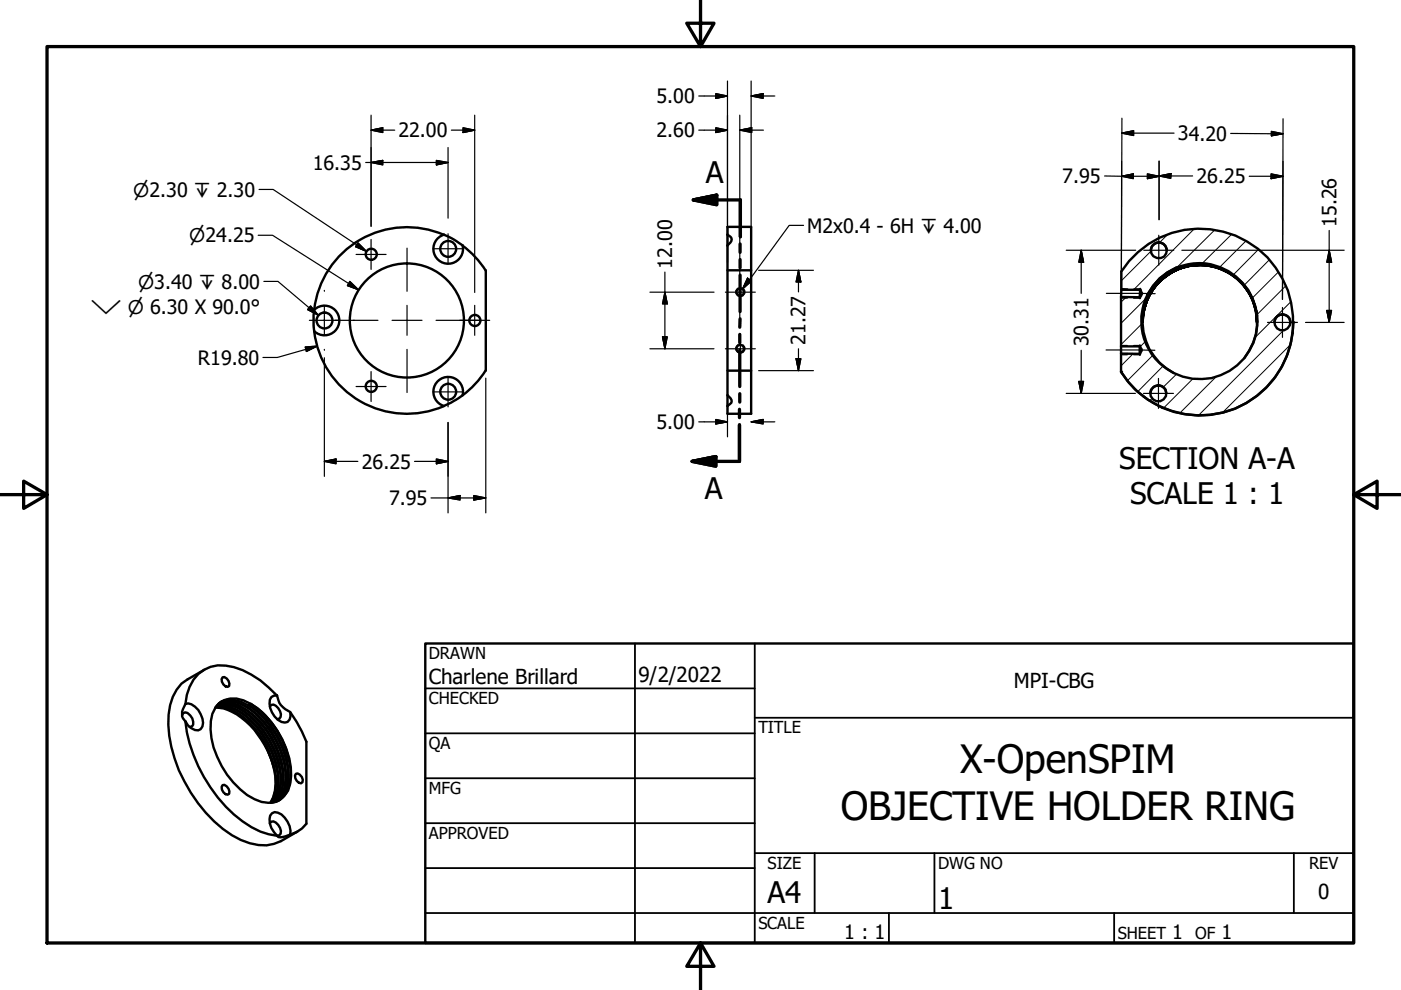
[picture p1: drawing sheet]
<svg xmlns="http://www.w3.org/2000/svg" width="297mm" height="210mm" viewBox="0 0 297 210" stroke-linecap="round" stroke-linejoin="round" font-family="sans-serif">
<!-- layer: Visible (ANSI) -->
<g fill="none" stroke="#000" stroke-width=".51">
<path d="M94.1 49.8l2.1 1 1.9 1.2M102.9 57.3a20.9 20.9 0 0 0-4.8-5.3 3.1 3.1 0 0 1-2.3 3.8 3.1 3.1 0 0 1-3.8-2.2 3.1 3.1 0 0 1 2.1-3.8 19.8 19.8 0 0 0-27.5 15.9 3.1 3.1 0 0 1 4.4 0 3.1 3.1 0 0 1 .1 4.4 3.1 3.1 0 0 1-4.5 .1 19.8 19.8 0 0 0 27.5 15.9M103 57.3v21.3M154.2 49.8l.7 .4a.84 .84 0 0 1 0 1.2l-.7 .6M154.2 52v31.8M154.2 57.3h5.1v30.4h-5.1v-3.9M154.2 52v-3.9h5.1v9.2M244 53.1a1.71 1.71 0 0 1 1.7-1.7 1.71 1.71 0 0 1 1.7 1.7M245.9 59a12.3 12.3 0 0 1 18.1 1.7 12.3 12.3 0 0 1-3.3 17.9 12.4 12.4 0 0 1-16.2-3.1 12.4 12.4 0 0 1 1.4-16.5zM249.4 56.7a12 12 0 0 0-6.1 5.7M254.4 56.2a12.1 12.1 0 0 0-12.1 12 12.1 12.1 0 0 1 12.1-12 12.1 12.1 0 0 1 12.1 12.1 12.1 12.1 0 0 0-12.1-12.1 12.1 12.1 0 0 0-12.1 12 12.1 12.1 0 0 1 12.1-12 12.1 12.1 0 0 1 12.1 12.1M66.6 65.6l-.1 1.2 .1 3.4"/>
<path d="M102.9 78.6a19.5 19.5 0 0 1-4.8 5.2 3.1 3.1 0 0 0-2.3-3.8 3.1 3.1 0 0 0-3.8 2.2 3.1 3.1 0 0 0 2.1 3.9M154.2 78.6h5.1M237.7 73.4v1.6M237.7 61.4v1.6M241.7 63h-4v10.4h4l.1 .3a.7 .7 0 0 1 0 1.1l-.1 .2h-4v3.8M241.7 73.3v1.9M241.7 61.4l.2 .4a.69 .69 0 0 1 0 .9l-.2 .3M241.7 61.4h-4v-3.8a19.8 19.8 0 0 1 29.7-4.3 19.8 19.8 0 0 1-.1 30 19.8 19.8 0 0 1-29.6-4.5M241.7 61.4v1.6M241.7 61.2v2M263.8 75.9a12.1 12.1 0 0 0-2.4-17.6 12.1 12.1 0 0 0-17.4 3.7 12.1 12.1 0 0 0 4.9 17.1M270.2 68.4a1.71 1.71 0 0 1 1.7-1.7 1.71 1.71 0 0 1 1.7 1.7"/>
<path d="M274.2 68.4a19.8 19.8 0 0 1-14.3 18.9 19.8 19.8 0 0 1-22.2-8.5M98.1 83.8l-2.5 1.6-1.5 .7M154.2 83.8l.7 .6a.78 .78 0 0 1-.1 1.2l-.6 .5M243.9 83.4a1.68 1.68 0 0 1 1.7-1.7 1.68 1.68 0 0 1 1.7 1.7M38.6 151.7l.2-.5 .4-.2a2.35 2.35 0 0 1 1.8 2.6l-.3 .4-.5 .1M39.3 152.9a31.7 31.7 0 0 0 12.1 21.3 13.2 13.2 0 0 0 7.8 2.9 1.55 1.55 0 0 0-.2-2.2l-1-.7h-.5l-.3 .3M39.3 149.3a2.52 2.52 0 0 1 2.7 1.2 4.1 4.1 0 0 1 .9 3.5l-.4 .6a2.07 2.07 0 0 1-2.6-.8l-.6-.9a2.72 2.72 0 0 1 0-3.6zM43.3 142l-3.5 2.1a8.8 8.8 0 0 0-4 7.4 29.6 29.6 0 0 0 7.8 20.8 18.8 18.8 0 0 0 11.2 6.9h1.7l1.6-.3 1.5-.6 3.5-2M45.7 150a9.7 9.7 0 0 1 6.4 2.9 20.5 20.5 0 0 1 6 10.1M45.8 149.9a10.5 10.5 0 0 1 7.9 4.4 17.9 17.9 0 0 1 4.6 13.4l-.4 1.4-.6 1.1M45.8 149.8a10.4 10.4 0 0 1 8 4.3 18.9 18.9 0 0 1 4.7 12.1l-.5 2.9-.6 1.1M46 149.6a8.5 8.5 0 0 1 6.8 2.9 19.1 19.1 0 0 1 6.2 13.7l-.3 1.5-.4 1.4-.6 1.1"/>
<path d="M46 149.6a8.7 8.7 0 0 1 6.9 2.8 18.7 18.7 0 0 1 6.2 13.8l-.2 1.5-.5 1.4-.7 1.1M46.2 149.4a7.5 7.5 0 0 1 5.6 1.5 18.9 18.9 0 0 1 7.7 15.2l-.3 1.6-.5 1.3-.7 1.1M46.2 149.3a8.3 8.3 0 0 1 7.1 2.6 19 19 0 0 1 6.3 14.2l-.3 1.6-.5 1.3-.8 1.1M46.5 149.1a5.1 5.1 0 0 1 5.1-.6 17.1 17.1 0 0 1 9.1 10.3 12.8 12.8 0 0 1 .4 8.8 4.5 4.5 0 0 1-5.7 2.4 16.4 16.4 0 0 1-9.4-9.6 13.9 13.9 0 0 1-1-9l.7-1.3zM46.9 148.8a6.5 6.5 0 0 1 5.9 .8 18.6 18.6 0 0 1 8.3 15.5 6.2 6.2 0 0 1-2.2 4.7M47.2 143.6a1.39 1.39 0 0 1 1.4 1.9l-.3 .1a1.44 1.44 0 0 1-1.1-2zM52.1 152.7a20.1 20.1 0 0 1 6 10.1M52.7 152.4a20.3 20.3 0 0 1 6 10.3M53.2 149.3a18.6 18.6 0 0 1 8.4 15.3 6.1 6.1 0 0 1-2.5 5.1M53.2 149.3l-.4 .2a18.8 18.8 0 0 1 8.4 15.1 6.8 6.8 0 0 1-2.3 5.2M53.2 152.1a21 21 0 0 1 6 10.3M53.7 151.7a21 21 0 0 1 6 10.4"/>
<path d="M54.3 151.4a20.9 20.9 0 0 1 6 10.4M54.8 151.2a20.3 20.3 0 0 1 6 10.3M55.4 150.8a20.8 20.8 0 0 1 5.9 10.4M57.2 149.8l.3-.3a1.92 1.92 0 0 1 2.1 1.9l-.1 .6-.3 .4-.4 .1M57.5 147.8l.6-.3h.6a4.3 4.3 0 0 0 2.8 3.5 1.56 1.56 0 0 1-1.1 2.2 4.2 4.2 0 0 1-3.2-4.8zM58.7 147.5a18.7 18.7 0 0 0-10.8-6.4 7.1 7.1 0 0 0-7.7 4.5l-.6 1.7-.3 2M61.5 151l2.5 4.1 1 2.2v17.4l-1 1-1.1 .7-1.4 .5M47.2 166.5a1.39 1.39 0 0 1 1.4 1.8l-.3 .2a1.44 1.44 0 0 1-1.1-2zM57.7 172.4a2.15 2.15 0 0 1 2.7 1 4.3 4.3 0 0 1 1.1 3.5l-1.5 .6a1.08 1.08 0 0 1-1.3-.3 4.4 4.4 0 0 1-1.4-4.3zM58.3 170a7.2 7.2 0 0 0 1.7-5.7 19.2 19.2 0 0 0-7.9-13.8 7.1 7.1 0 0 0-5.7-1.4 6.8 6.8 0 0 1 5.7 1.3 18.4 18.4 0 0 1 8 15.6l-.3 1.6-.6 1.3-.8 1.1M58.7 169.9a6.8 6.8 0 0 0 1.9-5.7 18.7 18.7 0 0 0-8.9-14.7 5.9 5.9 0 0 0-5-.6 7.7 7.7 0 0 1 7.3 2.3 19 19 0 0 1 6.6 13.9l-.1 .9a6.2 6.2 0 0 1-1.9 4M62.7 164.1a1.34 1.34 0 0 1 1.4 1.7l-.3 .3a1.44 1.44 0 0 1-1.1-2z"/>
<circle cx="78.7" cy="53.9" r="1.17"/>
<circle cx="95" cy="52.8" r="1.68"/>
<circle cx="245.7" cy="53.1" r="1.69"/>
<circle cx="68.8" cy="67.9" r="1.68"/>
<circle cx="86.3" cy="67.9" r="12.1"/>
<circle cx="100.7" cy="67.9" r="1.17"/>
<circle cx="156.9" cy="61.9" r=".79"/>
<circle cx="156.9" cy="73.9" r=".79"/>
<circle cx="271.9" cy="68.4" r="1.71"/>
<circle cx="78.7" cy="81.9" r="1.17"/>
<circle cx="95" cy="83.1" r="1.68"/>
<circle cx="245.6" cy="83.4" r="1.71"/>
</g>
<!-- layer: Hidden Narrow (ANSI) -->
<path d="M156.4 73.1l-.4 .5v.6l.4 .5 .6 .2 .5-.2 .4-.5v-.6l-.4-.5M156.4 61.1l-.4 .5v.6l.4 .5 .6 .2 .5-.2 .4-.5v-.6l-.4-.5M237.7 63.2h1.3M237.7 75.2h1.3M237.7 73.3h1.3M237.7 61.2h1.4M240.3 63.2h1.4M240.3 75.2h1.4M240.3 73.3h1.4M240.4 61.2h1.3" fill="none" stroke="#000" stroke-width=".25"/>
<!-- layer: Visible (ANSI) -->
<g fill="#000">
<circle cx="254.4" cy="56.2" r=".25"/>
<circle cx="237.7" cy="78.8" r=".25"/>
<circle cx="274.2" cy="68.4" r=".25"/>
</g>
<!-- layer: Section Line (ANSI) -->
<path d="M147 42.4l5-1v2zM147 42.4h10v7.8M156.9 51.7v1.8M156.9 55v1.8M156.9 58.3v7.8M156.8 70.9v1.8M156.8 74.2v7.8M156.9 67.6l-.1 1.8M146.7 97.8l5.1-1v2zM156.8 86.8v1.8M156.8 90.1v7.7h-10.1M156.8 83.5v1.8" fill="none" stroke="#000" stroke-width=".7"/>
<path d="M147 42.4l5-1zM147 42.4l5-1v2zM146.7 97.8l5.1-1zM146.7 97.8l5.1-1v2z" fill="#000" stroke="#000" stroke-width=".7"/>
<!-- layer: Border (ANSI) -->
<path d="M148.5 -.1v10l-2.9-5h5.8l-2.9 5M10 9.9h277v190h-277zM0 104.9h10l-5-2.9v5.8l5-2.9M287 104.9l5 2.9v-5.8l-5 2.9h10M148.5 199.9l2.9 5h-5.8l2.9-5v10" fill="none" stroke="#000" stroke-width=".7"/>
<!-- layer: Title (ANSI) -->
<g fill="none" stroke="#000" stroke-width=".38">
<path d="M134.6 136.4v63.5M160 136.4v63.5M90.2 146h69.8M90.2 155.5h69.8M160 152.2h127M90.2 165h69.8M90.2 174.5h69.8M90.2 193.6h196.8M90.2 184.1h69.8M160 180.9h127M172.7 180.9v12.7M188.5 193.6v6.3"/>
<path d="M198.1 180.9v12.7M236.2 193.6v6.3M274.3 180.9v12.7"/>
</g>
<path d="M90.2 136.4h196.8v63.5h-196.8z" fill="none" stroke="#000" stroke-width=".51"/>
<!-- layer: Hatch (ANSI) -->
<g fill="none" stroke="#000" stroke-width=".21">
<path d="M244 53.2l-6.3 6.3M247.6 49.7l-1.7 1.7M253.2 48.5l-12.9 12.9M257.6 48.7l-8 8M261.1 49.7l-6.2 6.2M264.2 51.1l-5.6 5.5M266.8 52.9l-5.2 5.3M269.1 55.1l-5.3 5.3M271.1 57.6l-5.5 5.6M238.8 63l-1.1 1M240.2 75l-2.5 2.6M242 68.7l-4.3 4.4"/>
<path d="M242.8 72.4l-1.1 1.1M242.8 63.4l-5.1 5.2M244.4 75.3l-5.4 5.4M246.6 77.6l-5.4 5.4M249.4 79.3l-2.8 2.8M257.8 79.9l-7.7 7.7M272.2 70l-18.1 18M272.6 60.6l-6.1 6.1M273.6 73.1l-14.4 14.4M273.7 64l-7.6 7.6M274.2 68l-.6 .6M244.3 84.4l-.5 .5"/>
<path d="M252.9 80.3l-6.2 6.2"/>
</g>
<!-- layer: Centerline (ANSI) -->
<path d="M234.5 74.2l10.4 .1M234.6 62.2l10.3 .1" fill="none" stroke="#000" stroke-width=".25"/>
<!-- layer: Center Mark (ANSI) -->
<g fill="none" stroke="#000" stroke-width=".25">
<path d="M75.5 53.9h6.4M78.7 50.8v6.3M86.3 52.6v9.2M91.8 52.7h6.4M95 49.6v6.3M157 58.8v6.3M242.5 53.1h6.4M245.7 49.9v6.3M68.8 64.7v3.2h-3.2M68.8 61.6v.2M68.8 74.1v.2M78.7 78.8v6.3"/>
<path d="M80.1 67.9h-11.3v3.2M83.1 67.9h6.4M86.3 64.7v6.4M86.3 74.1v9.1M92.5 67.9h9.1M95 79.9v6.4M97.5 67.9h6.3M100.6 64.7v6.4M153.8 61.9h6.3M153.8 73.9h6.3M157 70.8v6.3M268.7 68.4h6.4"/>
<path d="M271.9 65.2v6.3M75.5 82h6.4M91.8 83.1h6.4M242.4 83.4h6.4M245.6 80.2v6.4"/>
</g>
<!-- layer: Symbol (ANSI) -->
<path d="M54.9 40.2h3l19.8 13.1M55.9 59.7h3l8.6 7.1M75.9 51.5l1.8 1.8-2.3-1zM158.5 59l.8 .6-1.9 1.7zM170.4 47.8h-3.1l-9.9 13.5M65.8 64.9l1.7 1.9-2.3-1.2z" fill="none" stroke="#000" stroke-width=".25"/>
<path d="M75.4 52.3l2.3 1zM75.9 51.5l1.8 1.8-2.3-1zM158.5 59l-1.1 2.3zM158.5 59l.8 .6-1.9 1.7zM65.2 65.6l2.3 1.2zM65.8 64.9l1.7 1.9-2.3-1.2z" fill="#000" stroke="#000" stroke-width=".25"/>
<!-- layer: Dimension (ANSI) -->
<g fill="none" stroke="#000" stroke-width=".25">
<path d="M151.8 19.8l2.4 .6-2.4 .5zM154.2 17.2v38.5M159.3 17.2v38.5M77.5 34.5h17.5M78.7 34.5l2.5-.5v1zM78.7 27.6l2.5-.5v1zM78.7 24.4v23.6M78.7 27.6h5M92.5 34l2.5 .5-2.5 .5zM95 31.3v15M95.7 27.6h4.9M98.2 27.1l2.4 .5-2.4 .5z"/>
<path d="M100.6 24.4v37.6M148.1 27.6h6.1M148.1 20.4h6.1M151.8 27.1l2.4 .5-2.4 .5zM156.8 27.6l2.6-.5v1zM156.8 27.6h5.1M156.8 24.4v36M159.3 20.4l2.5-.6v1.1zM159.3 20.4h5M234.2 37.3l11.5 .1M237.8 37.4l2.5-.5v1zM237.8 28.2l2.5-.5v1z"/>
<path d="M237.8 28.2h11.1M237.9 25.1l-.2 36.3 .1-27.2M243.3 36.9l2.4 .5-2.4 .5zM245.7 37.3l2.6-.5-.1 1zM245.7 34.1v12.5M245.7 37.3h7.2M260.9 28.3l11.1 .1M264.9 37.4h7.1M269.5 36.9l2.5 .5-2.5 .5zM269.6 27.8l2.4 .6-2.4 .4zM272 25.2l-.1 38.3 .1-29.3M54.7 49.9h3.1l18.2 11.5"/>
<path d="M74.2 59.7l1.8 1.7-2.3-.8zM141 57.7v16.2M160.8 57.3h11.7M169.3 57.3l.5 2.5h-1zM169.3 57.3v4.6M226.1 53.1h14.7M229.2 53.1l.5 2.5h-1zM229.2 53.1v9.1M250.6 53.1h34.4M281.8 53.1l.5 2.5h-1zM281.8 48.9v19.5M64.7 73.6l2.5-.2-2.2 1.1z"/>
<path d="M66.5 68a19.8 19.8 0 0 0 1.9 8.4M66.5 67.3v.5M67.2 73.4l-8.4 2.4h-3M68.8 75.9v25.1M137.8 61.9h13.6M137.8 73.9h13.6M140.5 71.4h1l-.5 2.5zM141 61.9l.5 2.5h-1zM156.8 60.7v1.1M156.8 62v6.6M160.8 78.6h11.7M168.8 76h1l-.5 2.6z"/>
<path d="M169.3 73.9v4.7M229.2 74.3v9.1M276.8 68.4h8.2M281.3 65.8h1l-.5 2.6zM68.8 97.8l2.4-.5v1zM68.8 97.8h7.1M87.9 97.8h7.1M92.5 97.3l2.5 .5-2.5 .5zM95 89.6v19.1M103 80.2v28.5M148.1 89.4h6.1M151.8 88.9l2.4 .5-2.4 .5z"/>
<path d="M154.2 85.4v7.2M159.3 89.4l2.5-.5v1zM159.3 89.4h5M226.1 83.4h14.6M228.7 80.9h1l-.5 2.5zM91.4 105.6h11.6M95 105.6l2.5-.5v.9zM100.5 105.1l2.5 .5-2.5 .4z"/>
</g>
<g fill="#000" stroke="#000" stroke-width=".25">
<path d="M159.3 20.4l2.5-.6zM159.3 20.4l2.5-.6v1.1zM78.7 34.5l2.5-.5zM78.7 34.5l2.5-.5v1zM78.7 27.6l2.5-.5zM78.7 27.6l2.5-.5v1zM92.5 35l2.5-.5zM92.5 34l2.5 .5-2.5 .5zM98.2 28.1l2.4-.5zM98.2 27.1l2.4 .5-2.4 .5zM151.8 20.9l2.4-.5zM151.8 19.8l2.4 .6-2.4 .5z"/>
<path d="M151.8 28.1l2.4-.5zM151.8 27.1l2.4 .5-2.4 .5zM156.8 27.6l2.6-.5zM156.8 27.6l2.6-.5v1zM237.8 37.4l2.5-.5zM237.8 37.4l2.5-.5v1zM237.8 28.2l2.5-.5zM237.8 28.2l2.5-.5v1zM243.3 37.9l2.4-.5zM243.3 36.9l2.4 .5-2.4 .5zM245.7 37.3l2.6-.5zM245.7 37.3l2.6-.5-.1 1z"/>
<path d="M269.5 37.9l2.5-.5zM269.5 36.9l2.5 .5-2.5 .5zM269.6 28.8l2.4-.4zM269.6 27.8l2.4 .6-2.4 .4zM169.3 57.3l.5 2.5zM169.3 57.3l.5 2.5h-1zM229.2 53.1l.5 2.5zM229.2 53.1l.5 2.5h-1zM281.8 53.1l.5 2.5zM281.8 53.1l.5 2.5h-1zM65 74.5l2.2-1.1zM64.7 73.6l2.5-.2-2.2 1.1z"/>
<path d="M73.7 60.6l2.3 .8zM74.2 59.7l1.8 1.7-2.3-.8zM140.5 71.4l.5 2.5zM140.5 71.4h1l-.5 2.5zM141 61.9l.5 2.5zM141 61.9l.5 2.5h-1zM168.8 76l.5 2.6zM168.8 76h1l-.5 2.6zM281.3 65.8l.5 2.6zM281.3 65.8h1l-.5 2.6zM68.8 97.8l2.4-.5zM68.8 97.8l2.4-.5v1z"/>
<path d="M92.5 98.3l2.5-.5zM92.5 97.3l2.5 .5-2.5 .5zM151.8 89.9l2.4-.5zM151.8 88.9l2.4 .5-2.4 .5zM159.3 89.4l2.5-.5zM159.3 89.4l2.5-.5v1zM228.7 80.9l.5 2.5zM228.7 80.9h1l-.5 2.5zM95 105.6l2.5-.5zM95 105.6l2.5-.5v.9zM100.5 106l2.5-.4zM100.5 105.1l2.5 .5-2.5 .4z"/>
</g>
<g font-size="8.3">
<text x="203.6" y="163.9">X-OpenSPIM</text>
<text x="178.2" y="173.8">OBJECTIVE HOLDER RING</text>
</g>
<g font-size="6.3">
<text x="149.7" y="38.9">A</text>
<text x="237.3" y="99.3">SECTION A-A</text>
<text x="149.4" y="105.9">A</text>
<text x="239.6" y="106.8">SCALE 1 : 1</text>
<text x="162.8" y="191.4">A4</text>
<text x="198.9" y="192.8">1</text>
</g>
<g font-size="4.4">
<text x="90.9" y="145.1">Charlene Brillard</text>
<text x="135.4" y="144.5">9/2/2022</text>
<text x="214.9" y="145.8">MPI-CBG</text>
<text x="279.5" y="190.7">0</text>
</g>
<g font-size="4.2">
<text x="139.2" y="21.9">5.00</text>
<text x="84.5" y="29.1">22.00</text>
<text x="139.2" y="29.1">2.60</text>
<text x="249.7" y="29.8">34.20</text>
<text x="66.3" y="36">16.35</text>
<text x="225.2" y="38.8">7.95</text>
<text x="253.7" y="38.8">26.25</text>
<text x="171.1" y="49.3">M2x0.4 - 6H ↧ 4.00</text>
<text x="283.3" y="48.1" transform="rotate(-90 283.3 48.1)">15.26</text>
<text x="142.5" y="56.9" transform="rotate(-90 142.5 56.9)">12.00</text>
<text x="42" y="77.3">R19.80</text>
<text x="170.8" y="73.1" transform="rotate(-90 170.8 73.1)">21.27</text>
<text x="230.8" y="73.4" transform="rotate(-90 230.8 73.4)">30.31</text>
<text x="139.2" y="91">5.00</text>
<text x="76.7" y="99.3">26.25</text>
<text x="82.5" y="107.1">7.95</text>
<text x="179" y="199.2">1 : 1</text>
<text x="248.5" y="199.1">1</text>
<text x="259" y="199.1">1</text>
</g>
<g font-size="4">
<text x="28.3" y="41.7">⌀2.30 ↧ 2.30</text>
<text x="40.1" y="51.3">⌀24.25</text>
<text x="29.3" y="61.2">⌀3.40 ↧ 8.00</text>
<text x="19.2" y="66.5">⌵ ⌀ 6.30 X 90.0°</text>
</g>
<g font-size="3.5">
<text x="90.9" y="139.7">DRAWN</text>
<text x="90.9" y="149.3">CHECKED</text>
<text x="160.8" y="155.5">TITLE</text>
<text x="90.9" y="158.8">QA</text>
<text x="90.9" y="168.3">MFG</text>
<text x="90.9" y="177.8">APPROVED</text>
<text x="162.8" y="184.2">SIZE</text>
<text x="198.9" y="184.2">DWG NO</text>
<text x="277.6" y="184.2">REV</text>
<text x="160.8" y="196.9">SCALE</text>
<text x="237" y="199.1">SHEET</text>
<text x="253.4" y="199.1">OF</text>
</g>
</svg>
